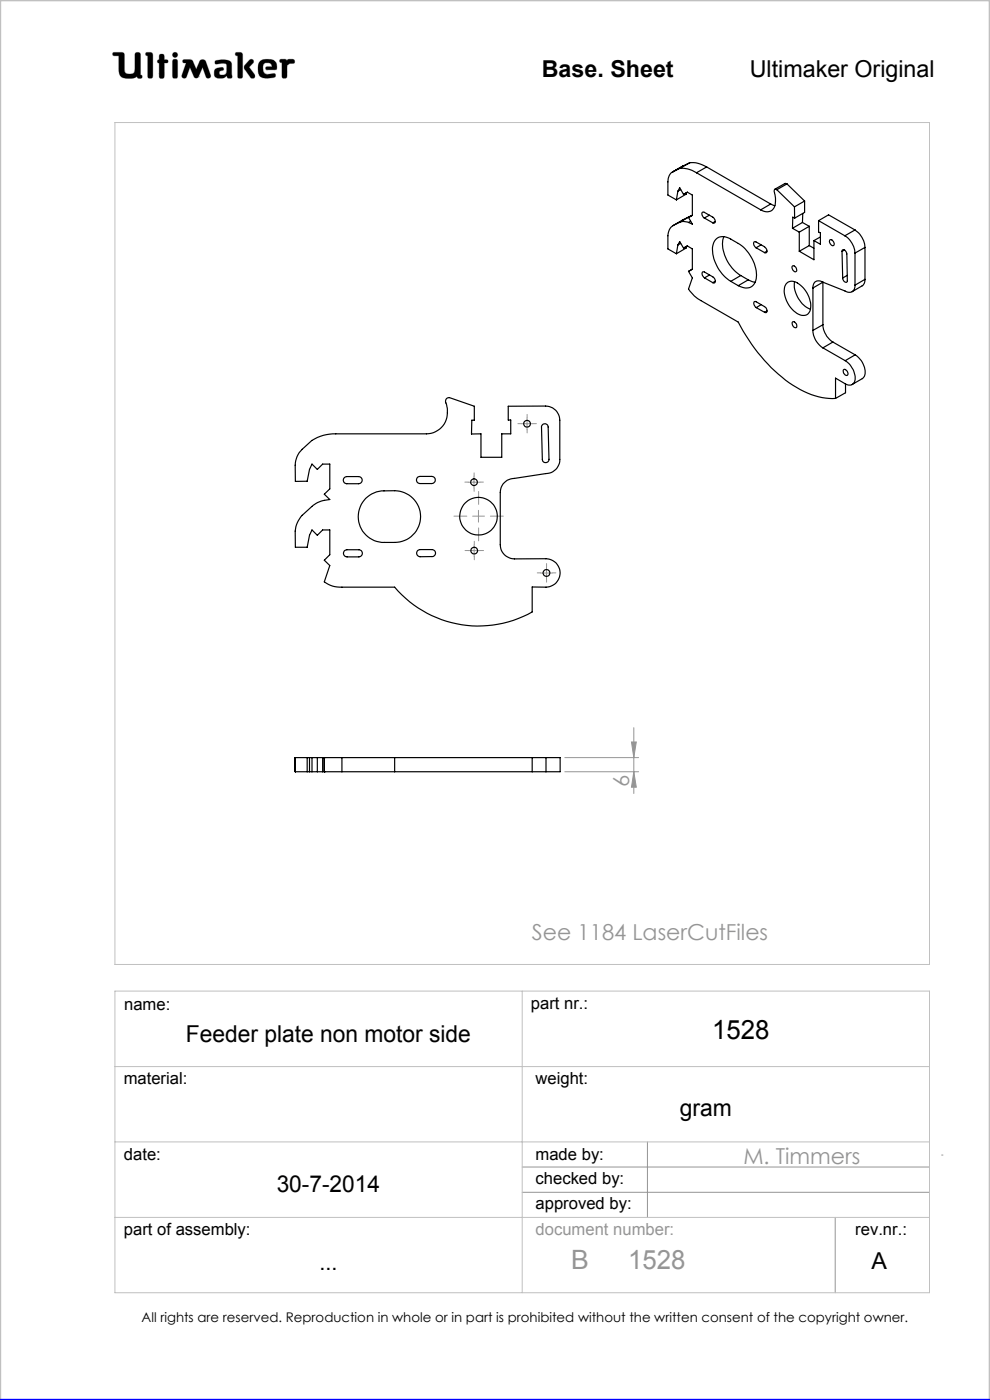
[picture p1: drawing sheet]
<svg xmlns="http://www.w3.org/2000/svg" width="210mm" height="297mm" viewBox="0 0 210 297" stroke-linecap="round" stroke-linejoin="round" font-family="sans-serif">
<g fill="none" stroke="#c0c0c0" stroke-width=".21">
<path d="M24 11.1h1.9l.4 .3 .2 3.9a1.51 1.51 0 0 0 2 0l.2-4a.77 .77 0 0 1 1 0l.1 4.6 .3 .1a.39 .39 0 0 1-.3 .6l-.6-.1-.1-.3a3.6 3.6 0 0 1-3.3 .1l-.5-.9-.1-3.6h-1a.39 .39 0 0 1-.3-.2 .39 .39 0 0 1 .1-.5zM31 11.1l1.2 .1 .2 .4-.1 4.8a.6 .6 0 0 1-.6 .2 .6 .6 0 0 1-.4-.5v-4.3l-.4-.1zM33.8 12.7v-1.1a.6 .6 0 0 1 .7-.1 .6 .6 0 0 1 .4 .5v.7h.6a.37 .37 0 0 1 0 .6l-.6 .1-.1 3.1a.6 .6 0 0 1-.6 .1 .6 .6 0 0 1-.4-.5v-2.7M33.8 12.7h.1M33.8 13.4h.1M33.8 15.7h.1M33.8 12.7h-.3l-.1 .3v.2l.4 .2M36.7 11.3l.4-.2 .4 .2 .2 .3-.2 .4-.4 .2-.4-.2-.1-.4zM36.8 12.6h.3l.5 .2v3.6a.6 .6 0 0 1-.6 .2 .6 .6 0 0 1-.4-.5v-3zM38.9 12.7l1.4-.1 .4 .2 .9 1.9 .7-1.6a.73 .73 0 0 1 .7-.5 .73 .73 0 0 1 .7 .5l1 2.8a.52 .52 0 0 1-.4 .7 .52 .52 0 0 1-.6-.3l-.7-2-1 2.1-.4 .2-.4-.2-.9-2.1-.7 2a.52 .52 0 0 1-.7 .3 .52 .52 0 0 1-.3-.7l.9-2.5-.7-.2zM42.1 16.3h.1M45.6 12.9a3.7 3.7 0 0 1 3.4 .3l.1 .5 .1 2.7a.64 .64 0 0 1-1-.2l-.1-.1a1.93 1.93 0 0 1-2.5 .2 1.32 1.32 0 0 1 .4-1.8l1-.2 .3 .1 .1 .2v.3a.73 .73 0 0 0-.9 .8 .98 .98 0 0 0 1.4 0l.2-.6-.1-1.5a2.59 2.59 0 0 0-2 0l-.4-.2z"/>
<path d="M50 11.1l1.3 .1 .2 .4-.1 4.8a.57 .57 0 0 1-.6 .2 .57 .57 0 0 1-.4-.5v-4.3l-.4-.1zM52.9 12.8l.4-.2 .4 .1 .1 .4-1 1.1 1.2 1.6 .1 .5-.2 .3h-.6l-1.2-1.7a.83 .83 0 0 1-.2-1.1zM55 13.3a2.62 2.62 0 0 1 3.5-.1l.2 1.1-.1 .5h-2l-.2-.1v-.5l1.3-.1-.2-.5a1.24 1.24 0 0 0-1.6 .1l-.1 1.1 .2 .6 .8 .4 1.5-.2 .1 .1v.6a3.8 3.8 0 0 1-3.3-.1 3.2 3.2 0 0 1-.1-2.9zM56.6 14.8h.1M59.4 12.6h1.2l.3 .3a1.21 1.21 0 0 1 1.5-.2v.7l-.9 .1-.6 .4-.1 2.5a.6 .6 0 0 1-.6 .2 .6 .6 0 0 1-.4-.5v-2.8l-.5-.2zM24.4 26h172.8v178.6h-172.8zM24.4 210.3h172.8v63.9h-172.8zM110.8 210.3v63.9M24.4 226.3h172.8M24.4 242.2h172.8M24.4 258.3h172.8"/>
</g>
<g fill="none" stroke="#959595" stroke-width=".21" stroke-dasharray="15.2 1.3 1.3 1.3">
<path d="M110.6 89.9h-.7M111.8 88.6v-.7M111.8 91.1v.7M113.1 89.9h.7M99 109.5h-2.7M99.3 102.3h-.7M99.4 116.8h-.8M100.6 101v-.7M100.6 103.5v.7M100.6 115.5v-.7M100.6 118v.8M101.5 107v-2.7"/>
<path d="M101.5 112v2.7M101.8 102.3h.7M101.9 116.8h.7M104 109.5h2.8M114.7 121.5h-.7M115.9 120.3v-.7M115.9 122.8v.7M117.2 121.5h.7"/>
</g>
<g fill="none" stroke="#959595" stroke-width=".21">
<path d="M110.6 89.9h2.4M111.8 88.6v2.6M99.3 102.3h2.5M99.3 116.8h2.5M100.3 109.5h2.5M100.5 101v2.5M100.6 115.6v2.5M101.5 108.3v2.5M114.7 121.6h2.5M115.9 120.3v2.5M133.9 157.4h1.1l-.6 3.3zM134.4 154.4v13.9"/>
<path d="M119.8 163.7h15.7M119.8 160.7h15.7M134.4 163.7l.6 3.3h-1.1zM110.8 247.6h86.4M110.8 252.9h86.4M137.3 242.2v16.1M177.2 258.3v15.9M199.7 245h.3"/>
</g>
<path d="M0 297v-297h210v297" fill="none" stroke="#c0c0c0" stroke-width=".5"/>
<path d="M0 297h210" fill="none" stroke="#00f" stroke-width=".5"/>
<path d="M45.7 12.9l-.1 .5 .2 .2 1.2-.2 .9 .1 .2 .3-.1 1.4a.84 .84 0 0 1-.6 .7 .84 .84 0 0 1-.9-.3l.1-.4 .4-.2a.36 .36 0 0 0 .4-.4 .36 .36 0 0 0-.4-.3 1.23 1.23 0 0 0-1.6 1 1.07 1.07 0 0 0 .3 1.1 1.07 1.07 0 0 0 1.1 .2h.6l.3-.2a.28 .28 0 0 1 .4-.3 .28 .28 0 0 1 .2 .4 .57 .57 0 0 0 .6 .2 .57 .57 0 0 0 .3-.6l-.1-2.4a1.23 1.23 0 0 0-1.5-1zM50 11.1v.6l.4 .1v4.6l.3 .2h.5l.3-.3v-4.8l-.4-.4zM53 12.7l-1.2 1.3v.5l1.4 2 .6 .1 .2-.2v-.6l-1.2-1.6 1-.9v-.4l-.4-.3zM55.2 12.9a2.9 2.9 0 0 0 .1 3.4l.5 .2 1 .1 1.4-.2 .3-.2-.1-.5-.2-.1-1.4 .2-.6-.2-.3-.4-.1-.5a.99 .99 0 0 1 .7-1.3 .99 .99 0 0 1 1.2 .7l-1.2 .1-.2 .4 .3 .2h1.5a.51 .51 0 0 0 .6-.1 .51 .51 0 0 0 0-.6 1.62 1.62 0 0 0-2-1.5l-1.1 .1zM59.4 12.6l-.1 .6 .5 .1v3l.2 .3h.6l.3-.4v-2.3l.6-.4 .9-.1 .1-.5-.3-.3h-1l-.3 .3-.4-.3zM36.7 12.7l-.1 .3v3.4l.2 .2h.7l.2-.3v-3.4l-.2-.3zM36.6 11.6a.56 .56 0 0 0 1.1 0 .56 .56 0 0 0-1.1 0zM33.8 11.6v1.1l-.4 .2v.4l.4 .1v2.9l.2 .3h.5l.4-.4v-2.8l.7-.1 .1-.4-.3-.2h-.5v-.8l-.2-.4h-.6zM31 11.1l-.1 .6 .4 .1v4.5l.3 .3h.5l.3-.5v-4.7l-.4-.3zM38.8 12.7v.5l.7 .2-.9 2.5 .1 .6 .5 .1 .3-.2 .8-2.1 .9 2.1 .3 .2h.3l.3-.2 .9-2.1 .7 2.1 .6 .2 .4-.2v-.5l-1-2.8-.3-.4h-.7l-.3 .2-.8 1.8-.9-1.9-.4-.2zM24 11.2v.6h1.2v2.7a1.76 1.76 0 0 0 2.2 2.1h.9l.8-.4 .3 .4h.6l.2-.2-.1-.4-.3-.1v-4.4l-.4-.4h-.5l-.3 .4v3.4a.81 .81 0 0 1-1.1 .8h-.1a.86 .86 0 0 1-1-1.1l-.1-3.3-.4-.2z" fill-rule="evenodd" fill="#000"/>
<path d="M134.4 163.7l.6 3.3h-1.1zM133.9 157.4h1.1l-.6 3.3z" fill="#959595"/>
<g fill="none" stroke="#000" stroke-width=".25">
<path d="M142.7 36.4a2.27 2.27 0 0 0-1 2.2v2.8l1.8 1M144.2 35.7a5.4 5.4 0 0 1 3.5 1M144.2 35.7l-1.5 .7M144.9 35.2l-2.3 1.3M144.9 35.2l-2.2 1.2M146.3 34.5a5.7 5.7 0 0 1 3.6 .9M146.3 34.5l-2.1 1.2M146.3 34.5l-1.4 .7M147.7 36.7l13.7 7.8M149.9 35.4l-2.2 1.3M149.9 35.4l13.6 7.9M166.9 39l-.4-.1-2.1 1.2"/>
<path d="M166.9 39l-2.1 1.2M166.9 39l3.8 3.6M142.7 47.9a2.6 2.6 0 0 0-1 2.1v2.8l1.8 1M143.8 52l.4-.7 .8 1.3 .8-.4 1.1 .6v4.3l-.8 .5 .8 1.3-.8 2.4a6.9 6.9 0 0 0 2.6 2.5l7.9 4.5a34.2 34.2 0 0 0 13.2 14.4 14 14 0 0 0 7.4 1.8M143.8 40.6l.4-.8 .8 1.4 .8-.4 1.1 .6v4.3l-.8 .4 .8 1.5-.8-.4M143.8 52l-.3 1.8M143.8 40.6l-.3 1.8M144.2 47.2a2.35 2.35 0 0 1 1.9 0M144.2 47.2l-1.5 .7M144.4 40.2l-.6 .4M144.4 51.6l-.6 .4M145.6 40.8v.4l-2.1 1.2"/>
<path d="M145.6 52.3v.3l-2.1 1.2M146.3 45.9l-2.1 1.3M146.3 45.9l-3.6 2M146.5 46.9l-.4 .3M146.6 45.9h-.3M149.4 46.2a.76 .76 0 0 1-.2-1.2l2 1.1a.76 .76 0 0 1 .2 1.2h-.2M149.4 46.2l1.8 1.1M149.4 58.9a.79 .79 0 0 1-.2-1.3l2 1.1a.78 .78 0 0 1 .3 1.3h-.3M149.4 58.9l1.8 1.1M150.5 45.6l-1.1 .6M150.5 58.3l-1.1 .6M151.7 47l-.5 .3"/>
<path d="M151.7 59.7l-.5 .3M153.5 50.2a7.6 7.6 0 0 0 2.5 7.4l1.1 .9M155 59.7a8.3 8.3 0 0 1-3.8-7.6 2.19 2.19 0 0 1 3.4-1.6l2 1.1a8 8 0 0 1 3.7 7.9 2.15 2.15 0 0 1-3.3 1.3l-.4-.2M155 59.7l1.6 .9M157.1 58.5l-2.1 1.2M157.1 58.5l1.6 .9M158.7 59.4l1.5 .5M158.7 59.4l-2.1 1.2M160.4 52.6a.79 .79 0 0 1-.3-1.3l2.1 1a.79 .79 0 0 1 .2 1.4l-.2-.1M160.4 52.6l1.8 1M161.4 52l-1 .6M162.7 53.3l-.5 .3"/>
<path d="M163.5 43.3l.9 .3M163.5 43.3l-2.1 1.2M164.8 40.2l-.4-.1a1.31 1.31 0 0 0 0 1.5l.1 .4a2.36 2.36 0 0 1-1.5 2.9l-.9-.1-.7-.3M164.8 40.2l3.7 3.7M168.1 56.5a.72 .72 0 0 1 .8 .3 .72 .72 0 0 1-.1 .8 .86 .86 0 0 1-.7-1.1zM168.1 48.4l1.4 .8M168.5 43.9l.1 2.4M168.6 59.8a5.8 5.8 0 0 0 3.3 5.8M168.6 46.3l-.4-.2-.1 2.3M169.5 49.2v4.1M170.2 47.2l-2.1 1.2M170.2 47.2l1.5 .8"/>
<path d="M170.3 45.3l-.1 1.9M170.7 42.6l-2.2 1.3M170.7 42.6v2.4l-2.1 1.3M171.7 48l-2.2 1.2M171.7 52.1l-2.2 1.2M171.7 48v4.1M171.7 52.1l.9 .6M172.6 51v4.1l-3.1-1.8M173.6 46.8v2.4l.4 .2v2.4l-1.4-.8M173.6 46.8l5.6 3.2M173.6 46.8l2.2-1.2 5.6 3.2M174 50.3l-1.4 .7"/>
<path d="M174.6 59.9l4.6 1.8a1.29 1.29 0 0 0 1.6 .2 1.29 1.29 0 0 0 .6-1.4M174.6 59.9a1.29 1.29 0 0 0-1.6-.2 1.29 1.29 0 0 0-.6 1.4M174.6 59.9l-2.2 1.2M174.6 59.9v9M176.1 50.9a.8 .8 0 0 1 .7 1.2 .85 .85 0 0 1-.7-1.2zM178.6 53.3v-.1a.52 .52 0 0 1 .6-.2 .52 .52 0 0 1 .3 .5l.2 6a.41 .41 0 0 1-.4 .4 .41 .41 0 0 1-.4-.4l-.1-.5M178.6 53.3l.2 5.7M179.1 53l-.5 .3M179.2 50a4.7 4.7 0 0 1 2.2 3.7M179.7 58.4l-.9 .6M181.4 48.8a4.8 4.8 0 0 1 2.1 3.7M181.4 53.7v6.8"/>
<path d="M181.4 48.8l-2.2 1.2M183.5 59.3l-.2 .8-.2 .4-2.3 1.4M183.5 52.5l-2.1 1.2M183.5 59.3l-2.1 1.2M183.5 52.5v6.8M160.4 65.3a.79 .79 0 0 1-.2-1.3l2 1a.75 .75 0 0 1 .3 1.3l-.3-.1M160.4 65.3l1.8 .9M161.5 64.6l-1.1 .7M162.7 66l-.5 .2M166.8 60.2a1.86 1.86 0 0 1 2.7 .1 5.6 5.6 0 0 1 2.3 5.7 1.85 1.85 0 0 1-3.1 .2 5.7 5.7 0 0 1-2.2-5.5zM168.1 68.4a.75 .75 0 0 1 .8 .1 .75 .75 0 0 1 .1 .9 .69 .69 0 0 1-.8-.1 .69 .69 0 0 1-.2-.8zM172.4 70.1a4.6 4.6 0 0 0 2.2 3.7"/>
<path d="M172.4 61.1v9M174.6 68.9a4.8 4.8 0 0 0 2.1 3.7M174.6 73.8l4.7 2.7M174.6 68.9l-2.2 1.2M176.7 72.6l-2.1 1.2M176.7 72.6l4.7 2.7M178.9 78.5a.75 .75 0 0 1 .8 .2 .75 .75 0 0 1 .1 .8 .69 .69 0 0 1-.8-.1 .69 .69 0 0 1-.1-.8zM179.3 76.5a4.2 4.2 0 0 1 2 4.5 1.24 1.24 0 0 1-2 .4l-2.1-1.2v4.3M181.4 75.3a4.3 4.3 0 0 1 2 4.5l-.5 .5-2.1 1.3M181.4 75.3l-2.1 1.2M64.1 95.3a8.9 8.9 0 0 1 3.8-2.7l2.7-.6h19.9a4.8 4.8 0 0 0 4-6.9l.3-.6 .5-.2 5.3 1.9v2.9h-.5l-.1 3 2-.1v5h4.4v-5h1.9v-2.9h-.5v-2.9l7.9-.1a3 3 0 0 1 3 3v8.4a2.95 2.95 0 0 1-2.9 3l-6.7 1a3 3 0 0 0-3 3v11.1a3 3 0 0 0 3 3l6.7-.1a3 3 0 0 1 3 3 3 3 0 0 1-3 3.1l-2.9-.1v5.3a23.3 23.3 0 0 1-29.2-5.2h-11.2a5.5 5.5 0 0 1-3.7-1.2l1.2-3.4-1.2-1.2 1.2-1.1v-5.3h-1.6l-1.1 1.2-1.1-1.2-.5 1.2-.5 2.5h-2.5l-.1-3.4a5.6 5.6 0 0 1 1.5-3.4l2-1.8a5.2 5.2 0 0 1 2.7-1.4l1.2-.1-1.2-1.2 1.2-1.1v-5.2h-1.6l-1.1 1.1-1.1-1.1-.5 1.1-.5 2.5h-2.5l-.1-3.4a4.7 4.7 0 0 1 1.5-3.4zM115.1 90.1a.71 .71 0 0 1 .7-.2 .71 .71 0 0 1 .5 .7l.2 6.8a.71 .71 0 0 1-.7 .7 .71 .71 0 0 1-.8-.6l-.1-7.1z"/>
<path d="M179.4 81.5v1.8l-2.2 1.2M73 101.3l.6-.2h2.5a.76 .76 0 0 1 .7 .8 .76 .76 0 0 1-.7 .7h-2.5a.76 .76 0 0 1-.7-.4 .76 .76 0 0 1 .1-.9zM73.1 116.8l.5-.2h2.5a.76 .76 0 0 1 .8 .8 .76 .76 0 0 1-.8 .7h-2.5a.78 .78 0 0 1-.7-.4 .78 .78 0 0 1 .2-.9zM77.6 105.7a5.7 5.7 0 0 1 3.9-1.6 9.8 9.8 0 0 1 3.8 .2 5.5 5.5 0 0 1 3.9 6.1 5.5 5.5 0 0 1-5.5 4.7 9.8 9.8 0 0 1-3.8-.2 5.5 5.5 0 0 1-2.3-9.2zM88.5 101.3l.6-.2h2.5a.76 .76 0 0 1 .7 .7 .76 .76 0 0 1-.7 .8h-2.5a.78 .78 0 0 1-.7-.5 .78 .78 0 0 1 .1-.8zM88.6 116.8l.5-.2h2.5a.74 .74 0 0 1 .8 .7 .74 .74 0 0 1-.8 .8h-2.5a.78 .78 0 0 1-.7-.5 .78 .78 0 0 1 .2-.8zM65.2 160.7v3M65.7 160.7v3M66.2 160.7v3M67.3 160.7v3M68.4 160.7v3M68.8 160.7h3.7"/>
<path d="M68.8 163.7h3.7M68.8 160.7h.1M68.8 163.7h.1M68.8 160.7h-6.2v3h6.2M68.8 160.7v3M72.5 160.7v3M72.5 160.7h11.2M72.5 163.7h11.2M83.7 160.7h29.2M83.7 163.7h29.2M83.7 160.7v3M112.9 160.7v3"/>
<path d="M112.9 160.7h2.9M112.9 163.7h2.9M115.8 160.7h3v3h-3M115.8 160.7v3"/>
<circle cx="111.8" cy="89.9" r=".71"/>
<circle cx="100.6" cy="102.3" r=".7"/>
<circle cx="100.6" cy="116.8" r=".71"/>
<circle cx="101.5" cy="109.5" r="4"/>
<circle cx="115.9" cy="121.5" r=".72"/>
</g>
<text font-size="5.6" x="151" y="220.5">1528</text>
<g font-size="5.6" fill="#959595">
<text x="121.1" y="269.2">B</text>
<text x="133.2" y="269.2">1528</text>
</g>
<g font-size="4.9">
<text x="114.9" y="16.4">Base. Sheet</text>
<text x="159" y="16.4">Ultimaker Original</text>
<text x="39.4" y="221">Feeder plate non motor side</text>
<text x="144.2" y="236.8">gram</text>
<text x="58.7" y="252.8">30-7-2014</text>
<text x="67.8" y="269.4">...</text>
<text x="184.9" y="269.2">A</text>
</g>
<g font-size="4.7" fill="#959595">
<text x="133.5" y="167" transform="rotate(-90 133.5 167)">6</text>
<text x="112.8" y="199.4">See 1184 LaserCutFiles</text>
<text x="157.7" y="246.9">M. Timmers</text>
</g>
<g font-size="3.5">
<text x="26.3" y="214.2">name:</text>
<text x="112.6" y="214.1">part nr.:</text>
<text x="26.2" y="230">material:</text>
<text x="113.6" y="230">weight:</text>
<text x="26.3" y="246.1">date:</text>
<text x="113.6" y="246.1">made by:</text>
<text x="113.6" y="251.1">checked by:</text>
<text x="113.6" y="256.4">approved by:</text>
<text x="26.3" y="262.1">part of assembly:</text>
<text x="181.4" y="262">rev.nr.:</text>
</g>
<text font-size="3.5" fill="#959595" x="113.6" y="261.9">document number:</text>
<text font-size="2.8" x="30" y="280.4">All rights are reserved. Reproduction in whole or in part is prohibited without the written consent of the copyright owner.</text>
</svg>
